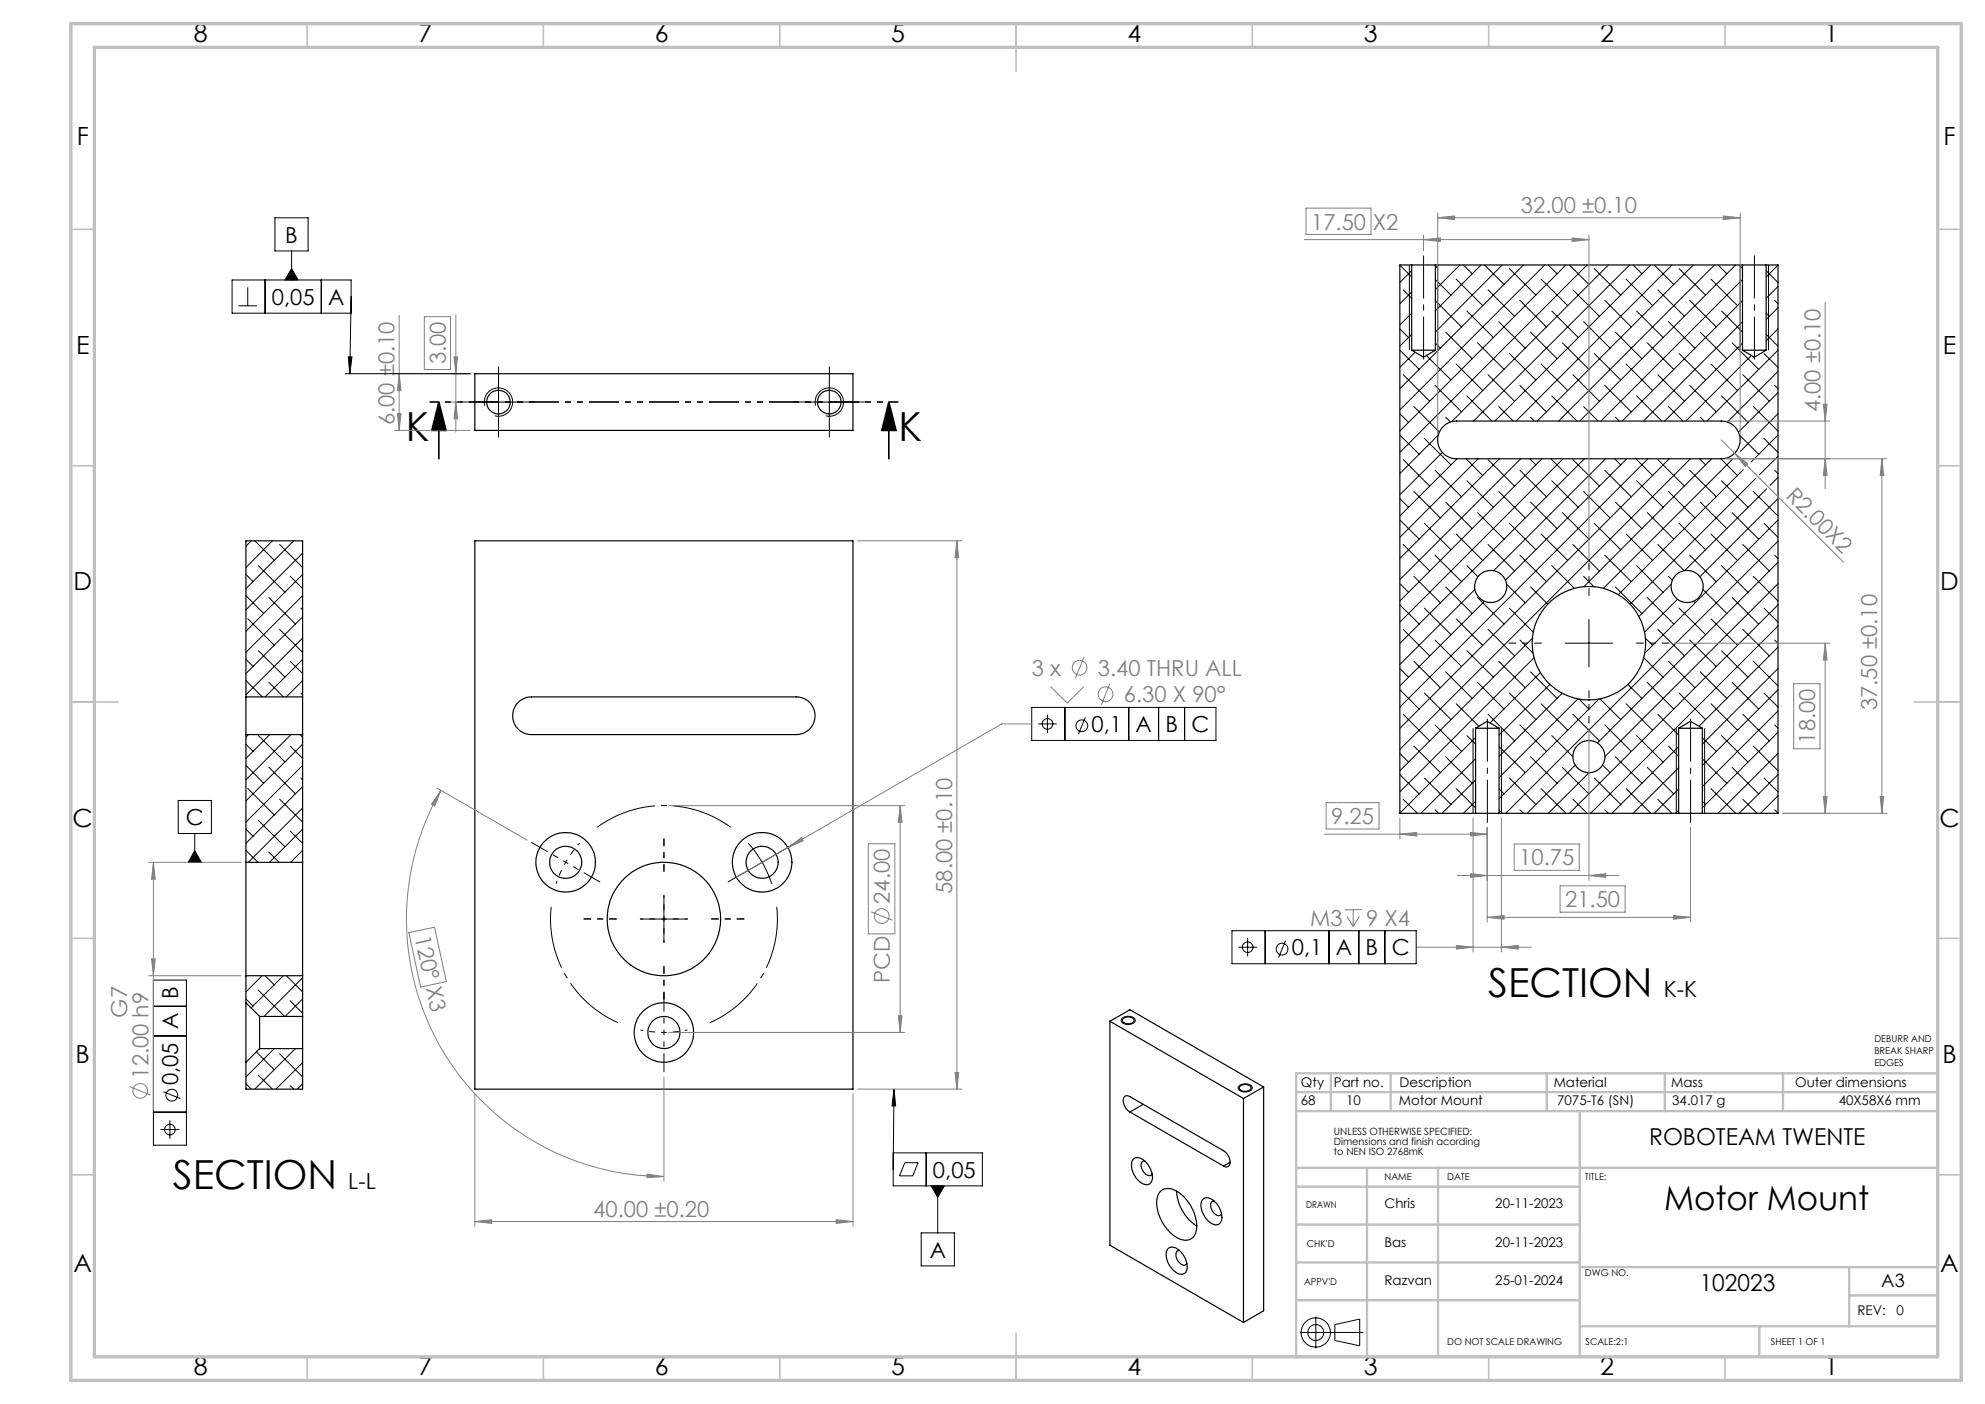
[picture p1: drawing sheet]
<svg xmlns="http://www.w3.org/2000/svg" width="420mm" height="297mm" viewBox="0 0 420 297" stroke-linecap="round" stroke-linejoin="round" font-family="sans-serif">
<g fill="none" stroke="#000" stroke-width=".25">
<path d="M298.7 56.1h5M298.7 56.1h-2.5v115.9h16M298.7 56.1v18M303.7 56.1h65M303.7 56.1v18M368.7 56.1h5M368.7 56.1v18M373.7 56.1h2.5v115.9h-16M373.7 56.1v18M100.5 79.1h80v11.9h-80zM298.7 74.1h5M298.7 74.1l2.5 1.5 2.5-1.5"/>
<path d="M368.7 74.1h5M368.7 74.1l2.5 1.5 2.5-1.5M305.4 90.2a4 4 0 0 1 2.8-1.1h56a4 4 0 0 1 4 4 4 4 0 0 1-4 3.9h-56a4 4 0 0 1-3.7-2.4 4 4 0 0 1 .9-4.4zM100.5 114.4h80v116h-80zM52 147.4v8M52 147.4v-33h12v33M52 147.4h12M52 155.4h12M52 155.4v27M64 147.4v8M64 155.4v27M109.6 148.6a4 4 0 0 1 2.9-1.2h56a4 4 0 0 1 4 4 4 4 0 0 1-4 4h-56a4 4 0 0 1-3.7-2.5 4 4 0 0 1 .8-4.3z"/>
<path d="M312.2 154.1h5M312.2 154.1l2.5-1.5 2.5 1.5M312.2 154.1v17.9M317.2 154.1v17.9M355.2 154.1h5M355.2 154.1l2.5-1.5 2.5 1.5M355.2 154.1v17.9M360.2 154.1v17.9M312.2 172h5M317.2 172h38M355.2 172h5M52 182.4v24"/>
<path d="M52 182.4h12M64 182.4v24M52 212.1v12.6M52 206.4h12M52 206.4v5.7M52 212.1l2.9 2.9M54.9 215v6.8M54.9 215h9.1M64 215v6.8M64 206.4v8.6M234.8 216l28.3 16.4M234.8 216l4.3-2.4 28.3 16.3"/>
<path d="M234.8 216v47.4l28.3 16.3M237.6 215.5a1.56 1.56 0 0 1 2.4 .3 1.41 1.41 0 0 1-2.5 0zM54.9 221.8h9.1M54.9 221.8l-2.9 2.9M64 221.8v8.6h-12v-5.7M239.1 235.2a2.59 2.59 0 0 1-1.2-3.2l.5-.2 .7 .2 19.8 11.4a2.59 2.59 0 0 1 1.1 3.3l-.5 .2-.6-.2M239.1 235.2l19.8 11.5M241.9 233.6l-2.8 1.6M262.3 229.8a1.6 1.6 0 0 1 2.4 .3 1.41 1.41 0 0 1-2.5 0zM263.1 232.4v47.3M267.4 229.9v47.4l-4.3 2.4M267.4 229.9l-4.3 2.5"/>
<path d="M239.8 245.2a1.82 1.82 0 0 1 2.5 .5 4 4 0 0 1 1.3 4.4 1.54 1.54 0 0 1-2.4-.1 4.2 4.2 0 0 1-1.5-4.6zM242.2 245.6a.92 .92 0 0 0-.7 1.5 1.86 1.86 0 0 0 2 1.5l.3-.3M245.5 252a3.1 3.1 0 0 1 4.1 .3 8.9 8.9 0 0 1 3.4 8.3 2.33 2.33 0 0 1-3.4 1.5 8.9 8.9 0 0 1-4.8-8.5l.3-1zM249 252a9.5 9.5 0 0 0 4.2 7.3M254.4 253.9a1.68 1.68 0 0 1 2.6 .3 4.1 4.1 0 0 1 1.3 4.4 1.51 1.51 0 0 1-2.4-.1 4.2 4.2 0 0 1-1.5-4.6zM256.9 254.1a.79 .79 0 0 0-.7 1.2 2.01 2.01 0 0 0 1.9 1.8l.4-.3M260.3 245.8l-1.4 .9M247.2 264.1a1.86 1.86 0 0 1 2.5 .5 4.2 4.2 0 0 1 1.2 4.5 1.55 1.55 0 0 1-2.3-.1 4.2 4.2 0 0 1-1.6-4.7zM249.6 264.5a.7 .7 0 0 0-.8 1 2.24 2.24 0 0 0 1.8 2.1l.5-.4"/>
<circle cx="105.5" cy="85.1" r="2.49"/>
<circle cx="175.5" cy="85.1" r="2.5"/>
<circle cx="315.4" cy="124.1" r="3.4"/>
<circle cx="336.2" cy="136.1" r="12"/>
<circle cx="357" cy="124.1" r="3.4"/>
<circle cx="336.2" cy="160.1" r="3.4"/>
<circle cx="119.7" cy="182.4" r="6.3"/>
<circle cx="119.7" cy="182.4" r="3.4"/>
<circle cx="140.5" cy="194.4" r="12"/>
<circle cx="161.3" cy="182.4" r="3.4"/>
<circle cx="161.3" cy="182.4" r="6.3"/>
<circle cx="140.5" cy="218.4" r="3.4"/>
<circle cx="140.5" cy="218.4" r="6.3"/>
</g>
<g fill="none" stroke="#000" stroke-width=".21">
<path d="M49.1 59.2h25.2v7h-25.2zM56.1 59.2v7M58.2 46.1h7v7h-7zM61.7 53.1v6.1M61.7 56.8l1.4 2.4h-2.8zM68 59.2v7M296.2 56.1l2.5 2.5M298.2 56.1v18M298.7 57.3l-2.5 2.5M303.7 59.1l3.3 3.3M304.2 56.1v18M304.4 56.1l-.7 .7"/>
<path d="M308.1 59.1l5.6 5.6M308.9 56.1l-5.2 5.1M309.6 56.1l1.9 1.8M313.4 56.1l-9.7 9.7M314.1 56.1l4.1 4.1M317.9 56.1l-14.2 14.1M319.4 56.8l5.6 5.6M322.3 56.1l-26.1 26.1M326.1 59.1l5.6 5.6M326.8 56.1l-30.6 30.6M327.6 56.1l1.9 1.8M331.3 56.1l-35.1 35.1"/>
<path d="M332.1 56.1l4.1 4.1M335.8 56.1l-39.6 39.6M337.3 56.8l5.6 5.6M340.3 56.1l-33.1 33.1M344.1 59.1l5.6 5.6M344.8 56.1l-33 33M345.5 56.1l1.9 1.8M349.3 56.1l-33 33M350 56.1l4.2 4.1M353.8 56.1l-33 33M355.3 56.8l5.6 5.6M358.3 56.1l-33 33"/>
<path d="M362 59.1l5.6 5.6M362.8 56.1l-33 33M363.5 56.1l1.9 1.8M367.2 56.1l-32.9 33M368 56.1l.7 .7M368.2 56.1v18M368.7 59.1l-30 30M373.7 57.3l2.5 2.5M374.2 56.1v18M376.2 56.1l-2.5 2.5M50.4 64.7h4M52.4 60.8v3.9"/>
<path d="M73 79.1h26.5M73.7 75.5h.8l-.5 3.6zM74.3 62.7l-.3 16.4M296.2 74.1l4.1 4M296.2 69.6l1.8 1.8M296.9 79.3l5.6 5.6M296.9 61.3l1.8 1.8M298.7 61.8l-2.5 2.5M298.7 66.2l-2.5 2.6M298.7 70.7l-2.5 2.5M299.4 74.5l-3.2 3.2M301.8 75.2l5.2 5.2"/>
<path d="M303.7 72.6l1.1 1.1M303.7 63.6l5.5 5.6M305.9 70.3l5.6 5.6M308.1 77l5.6 5.6M310.4 65.8l5.6 5.6M312.6 72.5l5.6 5.6M314.9 79.3l5.6 5.6M314.9 61.3l5.6 5.6M317.1 68l5.6 5.7M319.4 74.8l5.6 5.6M321.6 63.5l5.6 5.7M323.9 70.3l5.6 5.6"/>
<path d="M326.1 77l5.6 5.6M328.3 65.8l5.6 5.6M330.6 72.5l5.6 5.6M332.8 79.3l5.6 5.6M332.8 61.3l5.6 5.6M335.1 68l5.6 5.7M337.3 74.8l5.6 5.6M339.5 63.5l5.7 5.7M341.8 70.3l5.6 5.6M344.1 77l5.6 5.6M346.3 65.8l5.6 5.6M348.5 72.5l5.7 5.6"/>
<path d="M350.8 79.3l5.6 5.6M350.8 61.3l5.6 5.6M353 68l5.6 5.7M355.3 74.8l5.6 5.6M357.5 63.5l5.6 5.7M359.8 70.3l5.6 5.6M362 77l5.6 5.6M364.2 65.8l4.5 4.4M366.5 72.5l5.6 5.6M368.7 63.6l-25.5 25.5M368.7 68.1l-21 21M368.7 72.6l-16.5 16.5"/>
<path d="M368.8 79.3l5.6 5.6M370.6 75.2l-13.9 13.9M373.2 74.8l3 2.9M373.7 70.7l2.5 2.5M373.7 66.2l.7 .7M375.5 63.5l.7 .8M376.2 60.6l-2.5 2.5M376.2 65.1l-2.5 2.5M376.2 69.6l-2.5 2.5M376.2 74.1l-15 15M376.2 78.6l-10.7 10.7M100.5 85.1h10"/>
<path d="M102.6 85.8a3 3 0 0 1 2.6-3.8 3 3 0 0 1 3.2 3.3 3 3 0 0 1-3.7 2.6M105.5 80v10.1M170.5 85.1h10M172.6 85.8a2.99 2.99 0 0 1 2.6-3.7 2.99 2.99 0 0 1 3.3 3.2 2.99 2.99 0 0 1-3.8 2.6M175.5 80v10.1M296.2 92l4.1 4.1M296.2 87.5l1.8 1.9M296.9 97.2l5.6 5.6M299.2 86l5.4 5.4M301.4 92.7l5.6 5.7M303.6 99.5l5.6 5.6M303.6 81.5l5.6 5.6"/>
<path d="M304.3 92l-8.1 8.2M305.2 95.7l-9 9M305.9 88.3l1 1M308.3 97l-12.1 12.1M310.2 97l3.5 3.6M310.4 83.7l5.3 5.4M312.8 97l-16.6 16.7M314.9 97.2l5.6 5.6M317.1 86l3.1 3.1M317.3 97l-21.1 21.1M321.6 99.5l5.6 5.6M321.6 81.5l5.6 5.6"/>
<path d="M321.8 97l-25.6 25.6M323.7 97l1.3 1.4M323.9 88.3l.8 .8M326.2 97l-30 30.1M328.2 97l3.5 3.6M328.3 83.7l5.4 5.4M330.7 97l-34.5 34.6M332.8 97.2l5.6 5.6M335.1 86l3 3.1M335.2 97l-39 39.1M339.5 99.5l5.7 5.6M339.5 81.5l5.7 5.6"/>
<path d="M339.7 97l-23.6 23.7M341.6 97l1.3 1.4M341.8 88.3l.8 .8M344.2 97l-25.7 25.7M346.1 97l3.6 3.6M346.3 83.7l5.3 5.4M348.7 97l-52.5 52.6M350.8 97.2l5.6 5.6M353 86l3.1 3.1M353.2 97l-57 57.1M357.5 99.5l5.6 5.6M357.5 81.5l5.6 5.6"/>
<path d="M357.7 97l-61.5 61.5M359.6 97l1.3 1.4M359.8 88.3l.8 .8M362.2 97l-27.1 27.1M364.1 97l3.5 3.6M364.2 83.7l5.7 5.7M366.6 97.1l-27.3 27.4M368.1 92l4 4.1M368.9 99.3l-26.5 26.5M371 86l5.2 5.2M373.2 92.7l3 3M375.5 99.5l.7 .7"/>
<path d="M375.5 81.5l.7 .7M376.2 83l-8.4 8.4M376.2 87.5l-8 8M376.2 92l-5.7 5.8M376.2 96.5l-3.9 3.9M53.2 114.4l-1.2 1.2M53.9 114.4l4.1 4.1M54.6 119.7l5.7 5.6M57.6 114.4l-5.6 5.6M59.2 115.2l4.8 4.8M62.2 114.4l-10.2 10.1M64 117l-12 12"/>
<path d="M296.2 110l4.1 4M296.2 105.5l1.8 1.8M296.9 115.2l5.6 5.6M299.2 104l5.6 5.6M301.4 110.7l5.6 5.6M303.6 117.4l5.6 5.6M305.9 106.2l5.6 5.6M308.1 113l5.6 5.6M310.4 119.7l2.3 2.3M310.4 101.7l5.6 5.6M312.6 108.4l5.6 5.6M314.9 115.2l5.6 5.6"/>
<path d="M317.1 104l5.6 5.6M319.4 110.7l5.6 5.6M321.6 117.4l5.6 5.6M323.9 106.2l5.6 5.6M326.1 113l5.6 5.6M328.3 119.7l4.8 4.8M328.3 101.7l5.6 5.6M330.6 108.4l5.6 5.6M332.8 115.2l5.6 5.6M335.1 104l5.6 5.6M337.3 110.7l5.6 5.6M339.5 117.4l5.7 5.6"/>
<path d="M341.8 106.2l5.6 5.6M344.1 113l5.6 5.6M346.3 119.7l5.6 5.6M346.3 101.7l5.6 5.6M348.5 108.4l5.7 5.6M350.8 115.2l5.5 5.5M353 104l5.6 5.6M355.3 110.7l5.6 5.6M357.5 117.4l5.6 5.6M359.8 106.2l5.6 5.6M362 113l5.6 5.6M364.2 119.7l5.7 5.6"/>
<path d="M364.2 101.7l5.7 5.6M366.5 108.4l5.6 5.6M368.8 115.2l5.6 5.6M371 104l5.2 5.1M371.5 101.1l-26.6 26.7M373.2 110.7l3 3M373.8 103.4l-17.3 17.3M375.5 117.4l.7 .7M376.1 105.6l-16.4 16.4M376.2 101l-1.7 1.7M376.2 110l-28.2 28.2M376.2 114.5l-57.6 57.5"/>
<path d="M376.2 119l-38.2 38.2M52 139.5l1.6 1.5M52 126l3.8 3.7M52 121.5l1.6 1.5M52.4 130.9l5.6 5.6M54.6 137.6l5.7 5.6M56.9 126.4l5.6 5.6M59.2 133.1l4.8 4.9M61.4 139.9l2.6 2.6M61.4 121.9l2.6 2.6M63.6 128.6l.4 .4M64 121.5l-12 12"/>
<path d="M64 126l-12 12M64 130.5l-12 12M64 135l-12 12M64 139.5l-7.9 7.9M296.2 127.9l4.1 4.1M296.2 123.5l1.8 1.8M296.9 133.1l5.6 5.6M299.2 139.9l5.6 5.6M299.2 121.9l5.6 5.6M301.4 128.7l5.6 5.6M303.6 135.4l5.6 5.6M305.9 124.2l5.6 5.6"/>
<path d="M308.1 130.9l5.6 5.6M310.4 137.7l5.6 5.6M312.1 124.7l-15.9 15.9M312.6 126.4l5.6 5.6M314.1 127.2l-17.9 17.9M314.9 133.1l5.6 5.6M317.1 139.9l5.6 5.6M318.8 123.6l3.9 3.9M319.4 128.7l5 5M321.6 135.4l2.8 2.8M323.9 124.2l3.6 3.6M324.2 135l-28 28.1"/>
<path d="M324.6 139.1l-28.4 28.4M331.2 136.1h10M335.1 121.9l2.2 2.2M336.2 131.1v10M341.8 124.2l5.6 5.6M347.8 139.1l4.1 4.2M348.2 135l1.5 1.5M348.5 126.4l5.7 5.6M350.8 133.1l5.6 5.6M353 139.9l5.6 5.6M353 121.9l.8 .8M353.6 123.6l-6.8 6.8"/>
<path d="M354.9 126.8l-7 6.9M355.3 128.7l5.6 5.6M357.5 135.4l5.6 5.6M358.3 127.2l.3 .3M360.3 124.7l5.1 5.1M362 130.9l5.6 5.6M364.2 137.7l5.7 5.6M366.5 126.4l5.6 5.6M368.8 133.1l5.6 5.6M371 139.9l5.2 5.2M371 121.9l5.2 5.2M373.2 128.7l3 2.9"/>
<path d="M375.5 135.4l.7 .7M376.2 123.5l-36.6 36.6M376.2 127.9l-44.1 44.1M376.2 132.4l-39.6 39.6M376.2 136.9l-16.7 16.7M52 157.4l1.6 1.6M52 144l3.5 3.4M52.6 155.4l-.6 .6M54.6 155.6l5.7 5.6M56.9 144.4l3.1 3M57.1 155.4l-5.1 5M61.4 157.8l2.6 2.6"/>
<path d="M61.6 155.4l-9.6 9.6M63.5 155.4l.5 .6M63.6 146.6l.4 .4M64 157.4l-12 12M64 144l-3.4 3.4M218.3 149.6h39v7h-39zM219.7 153.1h3.9M221.6 151.2v3.9M225.3 149.6v7M229.6 151.8l-1.4 3.5M238.8 149.6v7M245.1 149.6v7"/>
<path d="M250.6 149.6v7M296.2 159.4l1.8 1.8M296.2 145.9l4.1 4.1M296.2 141.4l1.8 1.9M296.9 151.1l5.6 5.6M299.2 157.8l5.6 5.6M301.4 146.6l5.6 5.6M303.6 153.3l5.6 5.7M305.9 142.1l5.6 5.6M308.1 148.9l4.8 4.7M310.4 155.6l1.8 1.8M311.7 154.1v17.9"/>
<path d="M312.2 156l-16 16M312.6 144.4l5.6 5.6M314.9 151.1l5.6 5.6M317.2 157.9l5.5 5.5M317.7 154.1v17.9M319.4 146.6l5.6 5.6M321.6 153.3l5.6 5.7M323.9 142.1l5.6 5.6M325.9 142.3l-10.6 10.6M326.1 148.9l5.6 5.6M327.9 144.8l-10.7 10.7M328.3 155.6l4.5 4.5"/>
<path d="M330.6 146.6l-13.4 13.4M332.8 151.1l5.6 5.6M333.9 147.8l-16.7 16.7M334.1 147.9l2.1 2.1M338.3 147.9l-21.1 21.1M338.5 147.8l4.4 4.4M339.5 153.3l5.7 5.7M344.1 148.9l5.6 5.6M344.5 144.8l2.9 2.9M346.3 155.6l5.6 5.6M348.5 144.4l5.7 5.6M350.8 151.1l4.4 4.4"/>
<path d="M353 157.8l2.2 2.2M354.7 154.1v17.9M355.2 157.9l-14.1 14.1M355.3 146.6l5.6 5.6M359.8 142.1l5.6 5.6M360.2 156l2.9 3M360.7 154.1v17.9M362 148.9l5.6 5.6M364.2 155.6l5.7 5.6M366.5 144.4l5.6 5.6M368.8 151.1l5.6 5.6M371 157.8l5.2 5.3"/>
<path d="M373.2 146.6l3 3M375.5 153.3l.7 .8M376.2 141.4l-16 16M376.2 145.9l-16 16M376.2 150.4l-16 16M376.2 154.9l-16 16M376.2 159.4l-12.7 12.6M37.7 169.3h7v7h-7zM41.2 179.9l1.4 2.5h-2.8zM41.2 176.3v6.1M52 179.9l2.6 2.5M52 175.4l1.6 1.5"/>
<path d="M52 161.9l3.8 3.8M52.4 166.8l5.6 5.6M54.6 173.5l5.7 5.6M56.9 162.3l5.6 5.6M59.2 169l4.8 4.9M61.4 175.8l2.6 2.6M63.6 164.6l.4 .4M64 161.9l-12 12M64 166.4l-12 12M64 170.9l-11.5 11.5M64 175.4l-7 7M64 179.9l-2.5 2.5"/>
<path d="M158.3 178.4a24.7 24.7 0 0 1 5 8.6M165.6 179.9l-8.7 5M296.2 163.9l4.1 4.1M296.9 169.1l3 2.9M301.4 164.6l5.6 5.6M303.6 171.3l.8 .7M305.9 160.1l5.6 5.6M308.1 166.8l4.1 4.1M312.2 160.5l-11.6 11.5M312.2 165l-7.1 7M312.2 169.5l-2.6 2.5M317.2 171.4l.7 .6"/>
<path d="M317.2 166.9l1 1.1M319.4 164.6l5.6 5.6M321.6 171.3l.7 .7M323.9 160.1l5.6 5.6M326.1 166.8l5.2 5.2M330.6 162.3l5.6 5.7M332.8 169.1l3 2.9M333.3 161.9l-10.2 10.1M336.2 163.5l-8.6 8.5M337.3 164.6l5.6 5.6M339.1 161.9l1.6 1.5M339.5 171.3l.8 .7"/>
<path d="M341.8 160.1l5.6 5.6M344.1 166.8l5.2 5.2M348.5 162.3l5.7 5.7M350.8 169.1l3 2.9M355.2 162.4l-9.7 9.6M355.2 166.9l-5.2 5.1M355.2 171.4l-.7 .6M360.2 169.5l.7 .7M360.2 160.5l5.2 5.2M362 166.8l5.2 5.2M366.5 162.3l5.6 5.7M368.8 169.1l3 2.9"/>
<path d="M373.2 164.6l3 2.9M375.5 171.3l.7 .7M376.2 163.9l-8.2 8.1M376.2 168.3l-3.7 3.7M56.9 180.3l2.2 2.1M135.5 194.4h10M140.5 189.4v10M260.7 196.9h38.9v7h-38.9zM264 198.4v3.9M267.7 196.9v7M272 199l-1.5 3.6M281.2 196.9v7"/>
<path d="M287.5 196.9v7M293 196.9v7M32.5 207.3h6.9v34.9h-6.9zM32.5 219.1h6.9M32.5 212.9h6.9M52 211.3l1.6 1.5M54.6 209.4l5.6 5.6M55.5 206.4l-3.5 3.4M56.1 206.4l1.9 1.9M59.9 206.4l-6.8 6.8M60.6 206.4l3.4 3.4M61.4 211.7l2.6 2.6"/>
<path d="M64 206.8l-8.2 8.2M64 211.3l-3.7 3.7M237.4 215.4a1.96 1.96 0 0 1 2.8 .3v.1a1.58 1.58 0 0 1-2.3 .8l-.2-.1a.62 .62 0 0 1-.3-1.1zM262 200.4h4M32.5 235.3h6.9M34 238.9h3.9M34.6 231l3.5 1.4M35.9 237v3.9M52 229.3l1.2 1.1M54.2 222.5l3.8 3.8M54.6 227.4l3 3M58 221.8l-6 6"/>
<path d="M59.2 222.9l4.8 4.9M61.4 229.7l.8 .7M62.5 221.8l-8.6 8.6M64 224.8l-5.6 5.6M64 229.3l-1.1 1.1M189.2 230.4l.3 3.6h-.8zM189.2 230.4l-.2 17M262.1 229.7a1.97 1.97 0 0 1 2.8 .3 1.2 1.2 0 0 1-1.6 1l-.6-.1-.5-.3-.2-.4zM189 243.9h18.9v7h-18.9zM191.5 246h2.7l-1.1 2.7h-2.8zM196 243.9v7M197 250.9h2.8l-1.4 2.4z"/>
<path d="M198.4 250.9v9.9M194.9 260.8h7v7h-7zM278.4 278.5v6.8M275 281.9h13.5M282.4 280.2l5.3-1.2v5.7l-5.3-1.1z"/>
<circle cx="221.6" cy="153.1" r="1.12"/>
<circle cx="228.9" cy="153.5" r="1.25"/>
<circle cx="264" cy="200.4" r="1.12"/>
<circle cx="271.3" cy="200.8" r="1.25"/>
<circle cx="36" cy="239" r="1.12"/>
<circle cx="36.3" cy="231.7" r="1.24"/>
<circle cx="278.4" cy="281.9" r="1.68"/>
<circle cx="278.4" cy="281.9" r="3.1"/>
</g>
<g fill="none" stroke="#808080" stroke-width=".21">
<path d="M276 50.7h60.2M276.3 44h13.8v5.6h-13.8zM301.2 49.7v3.4M301.2 50.7l3.6-.4v.8zM304.2 46.1l3.6-.4v.8zM304.2 45v47.1M304.2 46.1h64M332.6 50.3l3.6 .4-3.6 .4zM336.2 49.7v68.4M364.6 45.7l3.6 .4-3.6 .4zM368.2 45v47.1M83.5 79.1h16"/>
<path d="M84.5 79.1l.3 3.5h-.7zM84.5 66.7v24.3M89.8 67h5.5v11.2h-5.5zM96.1 75.5h.7l-.4 3.6zM96.4 66.6v24.8M386.2 64v39.4M83.5 91h16M84.1 87.5h.7l-.3 3.5zM95.4 85.1h1.6M96.4 85.1l.4 3.5h-.7zM364.2 93.1l25.9 25.9M365.2 97h34"/>
<path d="M365.2 89.1h22M367 95.9l2.8 2.2-.5 .6zM385.8 85.5h.8l-.4 3.6zM386.2 97l.4 3.6h-.8zM398.2 97l.4 3.6h-.8zM398.2 97v75M181.5 114.4h22M202.5 114.4l.3 3.6h-.7zM202.5 114.4v116M229.3 139l-1.8 4.5M354.2 136.1h33M386.2 136.1l.4 3.5h-.8z"/>
<path d="M386.2 136.1v35.9M218.3 153.1h-6.4l-45.2 26.2M222.2 145.2l3.6 3.5 3.6-3.5M234.8 144.6l-1.8 4.5M336.2 154.1v32.1M379.5 144.6h5.6v13.8h-5.6zM92.4 166.7l19.1 11M93.3 167.2l-1.3 3.3-.7-.4zM93.3 167.2a54.5 54.5 0 0 0 47.2 81.7M141.5 170.4h50M166.7 179.3l2.9-2.1 .4 .6zM166.7 179.3l-10.9 6.3"/>
<path d="M183.7 178.5h5.6v19.1h-5.6zM190.5 170.4v48M190.5 170.4l.4 3.6h-.8zM280.2 176.5h34.5M280.6 169.8h11.2v5.6h-11.2zM296.2 173.1v4.4M296.2 176.5l3.6-.4v.7zM311.1 176.1l3.6 .4-3.6 .3zM311.7 173.1v28.3M314.7 175v20M317.7 173.1v28.3M320.4 178.5h13.8v5.6h-13.8z"/>
<path d="M357.7 175v20M377.2 172h22M385.8 168.5h.8l-.4 3.5zM397.8 168.5h.8l-.4 3.5zM31.4 182.4h19.6M32.5 182.4l.3 3.6h-.7zM32.5 182.4v52.4M86.5 197.3l5.4-1.2 2.5 11.5-5.4 1.2zM184.4 192.9l4.4 1.8M284.6 192.4h3.5M285 193.8l1.3 2.2M286.3 192.4v3.6"/>
<path d="M287.7 193.8l-1.4 2.2M308.2 200l3.5 .4-3.5 .4zM308.3 185.2h34.2M311.1 184.8l3.6 .4-3.6 .4zM314.7 194.1l3.5-.4v.7zM314.7 194.1h43M330.1 187.4h13.8v5.6h-13.8zM336.2 185.2l3.6-.4v.8zM354.1 193.7l3.6 .4-3.6 .3zM31.4 206.4h19.6M32.1 202.8h.7l-.3 3.6zM141.5 218.4h50"/>
<path d="M190.1 214.9h.8l-.4 3.5zM299.6 200.4h24.4M317.7 200.4l3.5-.4v.8zM27.4 229.9l4.5 1.8M100.5 231.4v28M140.5 227.8v22.1M180.5 231.4v28M181.5 230.4h22M202.1 226.9h.7l-.3 3.5zM100.5 258.4l3.5-.4v.8zM100.5 258.4h80M136.9 248.4l3.6 .5-3.6 .2z"/>
<path d="M176.9 258l3.6 .4-3.6 .4z"/>
<circle cx="228.4" cy="141.2" r="1.55"/>
<circle cx="233.9" cy="146.8" r="1.55"/>
<circle cx="186.6" cy="193.8" r="1.55"/>
<circle cx="29.7" cy="230.8" r="1.55"/>
</g>
<path d="M119.7 182.4l-1.1 2.2-.9 2.4M119.7 182.4l1.4-2.1 1.5-1.9M119.7 182.4l-4.3-2.5M119.7 182.4l4.3 2.5M140.5 194.4v-5M140.5 194.4h-5M140.5 194.4v5M140.5 194.4h5M140.5 218.4l2.5-.1 2.4-.4M140.5 218.4l-2.5-.1-2.5-.4M140.5 218.4v5M140.5 218.4v-5" fill="none" stroke="#000" stroke-width=".21" stroke-dasharray="15.2 1.3 1.3 1.3" stroke-dashoffset="14.6" stroke-linecap="butt"/>
<path d="M154.6 175a24 24 0 0 0-28.3 0M116.6 191.8a24 24 0 0 0 14.2 24.5M150.2 216.3a24 24 0 0 0 14.1-24.5" fill="none" stroke="#000" stroke-width=".21" stroke-dasharray="15.2 1.3 1.3 1.3" stroke-dashoffset="2" stroke-linecap="butt"/>
<path d="M92.9 85.1l1.5 5.9h-3zM92.9 85.1v11.9M188.1 85.1l1.5 5.9h-3zM188.1 85.1v11.9" fill="none" stroke="#000" stroke-width=".35"/>
<g fill="none" stroke="#000" stroke-width=".21" stroke-dasharray="15.2 1.3 1.3 1.3" stroke-linecap="butt">
<path d="M100.5 85h-2.5M105.5 80v-2.5M105.5 90v2.5M110.5 85h2.5M170.5 85h-2.5M175.5 80v-2.5M175.5 90v2.5M180.5 85h2.5M115.4 179.9l-3-1.7M165.6 179.9l2.9-1.7M124 184.9l3 1.7M156.9 184.9l-2.9 1.7"/>
<path d="M140.5 213.4v-3.4M140.5 223.4v3.4"/>
</g>
<path d="M326.2 136h-7M336.2 126v-7M346.2 136h7M336.2 146v7M130.5 194.4h-7M140.5 184.4v-7M150.5 194.4h7M140.5 204.4v7" fill="none" stroke="#000" stroke-width=".21" stroke-dasharray="15.2 1.3 1.3 1.3" stroke-dashoffset="13.6" stroke-linecap="butt"/>
<path d="M301.2 54v22M371.2 54v22M314.7 152v22M357.7 152v22" fill="none" stroke="#000" stroke-width=".21" stroke-dasharray="15.2 1.3 1.3 1.3" stroke-dashoffset="6.1" stroke-linecap="butt"/>
<path d="M190.1 85h-99.2" fill="none" stroke="#000" stroke-width=".35" stroke-dasharray="6.3 1.3 1.3 1.3 1.3 1.3" stroke-dashoffset="4.4" stroke-linecap="butt"/>
<g fill="none" stroke="#c0c0c0" stroke-width=".35">
<path d="M65 5v5M115 5v5M165 5v5M215 5v10M265 5v5M315 5v5M365 5v5M15 48.5h5M410 48.5h5M15 98.5h5M410 98.5h5M15 148.5h10"/>
<path d="M405 148.5h10M15 198.5h5M410 198.5h5M15 248.5h5M410 248.5h5M65 287v5M115 287v5M165 287v5M215 282v10M265 287v5M315 287v5M365 287v5"/>
</g>
<g fill="none" stroke="#c0c0c0" stroke-width=".5">
<path d="M274.2 231h135.8M274.2 235.1h135.8M281.6 227v8.1M294.3 227v8.1M327.3 227v8.1M334.3 235.1v51.9M352.2 227v8.1M377.3 227v8.1M410 227h-135.8v60.2M274.2 247h135.8M274.2 251h60.1M274.2 259h60.1"/>
<path d="M289.2 247v40M304.3 247v40M274.2 267h60.1M274.2 275.1h60.1M334.3 268h75.7M391.3 268v12.6M391.3 274h18.7M334.3 280.6h75.7M372.3 280.6v6.4"/>
</g>
<path d="M15 5h400v287h-400zM20 10h390v277h-390z" fill="none" stroke="#c0c0c0" stroke-width=".7"/>
<g fill="#000">
<path d="M188.1 85.1l1.5 5.9h-3zM92.9 85.1l1.5 5.9h-3z"/>
<path d="M189.2 230.4l.3 3.6h-.8zM197 250.9l1.4 2.4 1.4-2.4zM41.2 179.9l-1.4 2.5h2.8z"/>
</g>
<g fill="#808080">
<path d="M166.7 179.3l3.3-1.5-.4-.6zM100.5 258.4l3.5-.4v.8zM176.9 258l3.6 .4-3.6 .4z"/>
<path d="M84.1 87.5h.7l-.3 3.5zM84.5 79.1l.3 3.5h-.7zM96.4 85.1l.4 3.5h-.7zM96.1 75.5h.7l-.4 3.6z"/>
<path d="M190.5 170.4l.4 3.6h-.8zM190.1 214.9h.8l-.4 3.5z"/>
<path d="M202.5 114.4l.3 3.6h-.7zM202.1 226.9h.7l-.3 3.5z"/>
<path d="M93.3 167.2l-1.3 3.3-.7-.4zM136.9 248.4l3.6 .5-3.6 .2z"/>
</g>
<path d="M73.7 75.5h.8l-.5 3.6zM61.7 56.8l1.4 2.4h-2.8z" fill="#000"/>
<g fill="#808080">
<path d="M367 95.9l2.8 2.2-.5 .6z"/>
<path d="M332.6 50.3l3.6 .4-3.6 .4zM301.2 50.7l3.6-.4v.8zM311.1 176.1l3.6 .4-3.6 .3zM296.2 176.5l3.6-.4v.7z"/>
<path d="M304.2 46.1l3.6-.4v.8zM364.6 45.7l3.6 .4-3.6 .4zM314.7 194.1l3.5-.4v.7zM354.1 193.7l3.6 .4-3.6 .3zM311.1 184.8l3.6 .4-3.6 .4zM336.2 185.2l3.6-.4v.8zM308.2 200l3.5 .4-3.5 .4zM317.7 200.4l3.5-.4v.8z"/>
<path d="M397.8 168.5h.8l-.4 3.5zM398.2 97l.4 3.6h-.8zM386.2 97l.4 3.6h-.8zM385.8 85.5h.8l-.4 3.6z"/>
<path d="M386.2 136.1l.4 3.5h-.8zM385.8 168.5h.8l-.4 3.5z"/>
<path d="M32.5 182.4l.3 3.6h-.7zM32.1 202.8h.7l-.3 3.6z"/>
</g>
<g font-size="8.5">
<text x="85.9" y="93.3">K</text>
<text x="190.1" y="93.3">K</text>
<text x="314.9" y="210.9">SECTION</text>
<text x="36.6" y="251.5">SECTION</text>
</g>
<text font-size="7.1" x="352.1" y="256">Motor Mount</text>
<g font-size="5.3">
<text x="41" y="8.9">8</text>
<text x="88.5" y="8.9">7</text>
<text x="138.5" y="8.9">6</text>
<text x="188.5" y="8.9">5</text>
<text x="238.5" y="8.9">4</text>
<text x="288.5" y="8.9">3</text>
<text x="338.5" y="8.9">2</text>
<text x="386" y="8.9">1</text>
<text x="16.2" y="30.7">F</text>
<text x="411.2" y="30.7">F</text>
<text x="16.1" y="74.9">E</text>
<text x="411.1" y="74.9">E</text>
<text x="15.5" y="124.9">D</text>
<text x="410.5" y="124.9">D</text>
<text x="15.4" y="174.9">C</text>
<text x="410.4" y="174.9">C</text>
<text x="16" y="224.9">B</text>
<text x="411" y="224.9">B</text>
<text x="15.5" y="269.2">A</text>
<text x="410.5" y="269.2">A</text>
<text x="41" y="290.9">8</text>
<text x="88.5" y="290.9">7</text>
<text x="138.5" y="290.9">6</text>
<text x="188.5" y="290.9">5</text>
<text x="238.5" y="290.9">4</text>
<text x="288.5" y="290.9">3</text>
<text x="338.5" y="290.9">2</text>
<text x="386" y="290.9">1</text>
</g>
<g font-size="4.9">
<text x="348.9" y="242.3">ROBOTEAM TWENTE</text>
<text x="359.6" y="273">102023</text>
</g>
<g font-size="4.7" fill="#808080">
<text x="321.8" y="45">32.00 ±0.10</text>
<text x="277.4" y="48.6">17.50</text>
<text x="290.5" y="48.6">X2</text>
<text x="94.3" y="77.1" transform="rotate(-90 94.3 77.1)">3.00</text>
<text x="83.5" y="89.9" transform="rotate(-90 83.5 89.9)">6.00 ±0.10</text>
<text x="385.2" y="87.2" transform="rotate(-90 385.2 87.2)">4.00 ±0.10</text>
<text x="377.7" y="105.1" transform="rotate(45 377.7 105.1)">R2.00X2</text>
<text x="218.3" y="142.9">3 x</text>
<text x="232.3" y="142.9">3.40 THRU ALL</text>
<text x="237.8" y="148.5">6.30 X 90°</text>
<text x="397.2" y="150.3" transform="rotate(-90 397.2 150.3)">37.50 ±0.10</text>
<text x="384.1" y="157.3" transform="rotate(-90 384.1 157.3)">18.00</text>
<text x="281.7" y="174.3">9.25</text>
<text x="321.5" y="183.1">10.75</text>
<text x="188.3" y="191.2" transform="rotate(-90 188.3 191.2)">24.00</text>
<text x="201.5" y="189.1" transform="rotate(-90 201.5 189.1)">58.00 ±0.10</text>
<text x="331.2" y="191.9">21.50</text>
<text x="277.2" y="195.8">M3</text>
<text x="289.1" y="195.8">9 X4</text>
<text x="87.7" y="198.1" transform="rotate(78 87.7 198.1)">120° X3</text>
<text x="188.3" y="207.9" transform="rotate(-90 188.3 207.9)">PCD</text>
<text x="26.9" y="215.3" transform="rotate(-90 26.9 215.3)">G7</text>
<text x="31.4" y="228.2" transform="rotate(-90 31.4 228.2)">12.00 h9</text>
<text x="125.5" y="257.4">40.00 ±0.20</text>
</g>
<g font-size="4.7">
<text x="60.4" y="51.3">B</text>
<text x="57.5" y="64.5">0,05</text>
<text x="69.4" y="64.5">A</text>
<text x="231" y="154.9">0,1</text>
<text x="240.3" y="154.9">A</text>
<text x="246.6" y="154.9">B</text>
<text x="252.1" y="154.9">C</text>
<text x="39.3" y="174.6">C</text>
<text x="273.3" y="202.1">0,1</text>
<text x="282.6" y="202.1">A</text>
<text x="288.9" y="202.1">B</text>
<text x="294.5" y="202.1">C</text>
<text x="37.7" y="211.4" transform="rotate(-90 37.7 211.4)">B</text>
<text x="352" y="210.9">K-K</text>
<text x="37.7" y="217.7" transform="rotate(-90 37.7 217.7)">A</text>
<text x="37.7" y="229.6" transform="rotate(-90 37.7 229.6)">0,05</text>
<text x="73.7" y="251.5">L-L</text>
<text x="197.4" y="249.1">0,05</text>
<text x="196.7" y="266">A</text>
</g>
<text font-size="3.9" x="398.1" y="272.3">A3</text>
<g font-size="2.8">
<text x="275.2" y="230">Qty</text>
<text x="275.2" y="233.8">68</text>
<text x="282.2" y="230">Part no.</text>
<text x="284.8" y="233.8">10</text>
<text x="296" y="233.8">Motor Mount</text>
<text x="296.1" y="230">Description</text>
<text x="328.7" y="230">Material</text>
<text x="329.5" y="233.8">7075-T6 (SN)</text>
<text x="353.6" y="230">Mass</text>
<text x="353.8" y="233.8">34.017 g</text>
<text x="379.8" y="230">Outer dimensions</text>
<text x="389.1" y="233.8">40X58X6 mm</text>
<text x="293" y="255.5">Chris</text>
<text x="316.4" y="255.5">20-11-2023</text>
<text x="293" y="263.8">Bas</text>
<text x="316.4" y="263.8">20-11-2023</text>
<text x="293" y="271.9">Razvan</text>
<text x="316.4" y="271.9">25-01-2024</text>
<text x="393" y="278.1">REV:</text>
<text x="401.3" y="278.1">0</text>
</g>
<g font-size="2.1">
<text x="282.2" y="240.1">UNLESS OTHERWISE SPECIFIED:</text>
<text x="282.2" y="242.2">Dimensions and finish acording</text>
<text x="282.2" y="244.3">to NEN ISO 2768mK</text>
</g>
<g font-size="2">
<text x="396.6" y="220.5">DEBURR AND</text>
<text x="396.6" y="223">BREAK SHARP</text>
<text x="396.6" y="225.5">EDGES</text>
<text x="293" y="249.5">NAME</text>
<text x="306.2" y="249.5">DATE</text>
<text x="335.4" y="249.5">TITLE:</text>
<text x="276.4" y="255.5">DRAWN</text>
<text x="276.5" y="263.8">CHK'D</text>
<text x="275.9" y="271.9">APPV'D</text>
<text x="335.4" y="270">DWG NO.</text>
<text x="306.2" y="284.5">DO NOT SCALE DRAWING</text>
<text x="335.5" y="284.5">SCALE:2:1</text>
<text x="374.7" y="284.5">SHEET 1 OF 1</text>
</g>
</svg>
